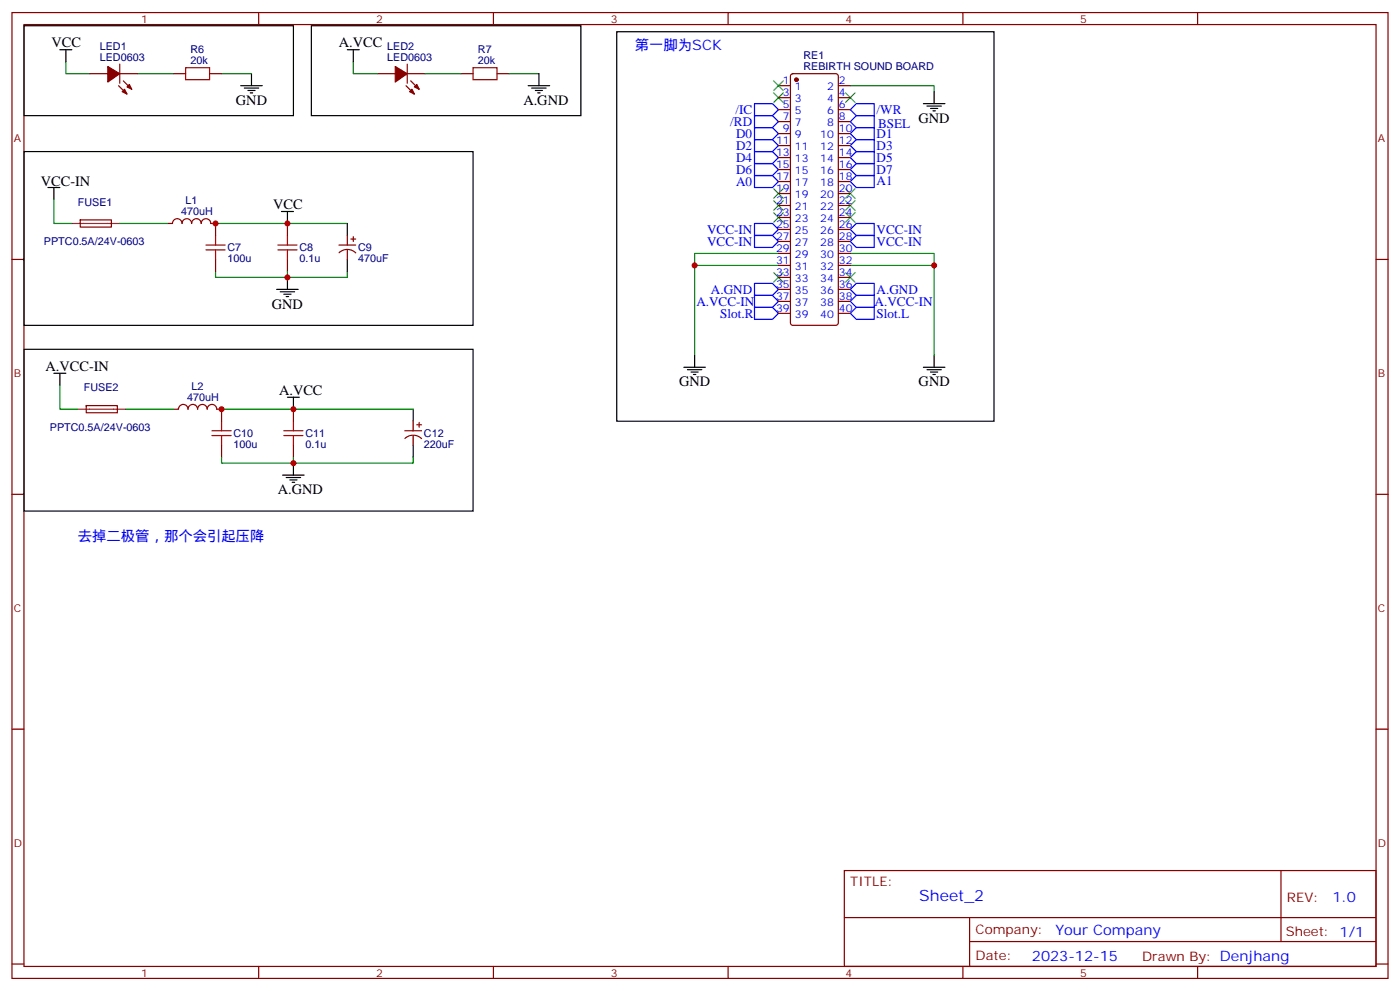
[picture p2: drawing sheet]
<svg xmlns="http://www.w3.org/2000/svg" width="412mm" height="292mm" viewBox="0 0 412 292" stroke-linecap="round" stroke-linejoin="round" font-family="sans-serif">
<g fill="none" stroke="#870000" stroke-width=".35">
<path d="M3.5 3.7h405.4v284.3h-405.4zM7.1 7.2h398.2v277.3h-398.2zM35.3 18.9v5.6M76.2 3.7v3.5M119.9 18.9v5.6M145.3 3.7v3.5M214.5 3.7v3.5M283.6 3.7v3.5M352.8 3.7v3.5M26.5 21.7h5.2M34.9 25.2l2.5 2.5M35.3 21.7h5.3"/>
<path d="M36.3 23.8l2.5 2.5M51.2 21.7h3.5M61.7 21.7h3.6M111.1 21.7h5.3M119.6 25.2l2.5 2.5M119.9 21.7h5.3M121 23.8l2.5 2.5M135.8 21.7h3.5M146.4 21.7h3.5M229.3 25.2h3.5M229.3 28.8h3.5M229.3 32.3h3.5"/>
<path d="M229.3 35.8h3.5M229.3 39.3h3.5M233.1 21.9l.4-.2h12.7l.5 .2 .2 .5v72.7l-.2 .5-.5 .2h-12.7l-.5-.3-.2-.4v-72.7zM246.9 25.2h3.6M246.9 28.8h3.6M246.9 32.3h3.6M246.9 35.8h3.6M246.9 39.3h3.6M229.3 42.9h3.5M229.3 46.4h3.5M229.3 49.9h3.5M229.3 53.4h3.5"/>
<path d="M229.3 57h3.5M246.9 42.9h3.6M246.9 46.4h3.6M246.9 49.9h3.6M246.9 53.4h3.6M246.9 57h3.6M3.5 76.4h3.6M23.6 64.7h9.2v2.1l-9.1 .1zM49.4 65.8h1.4a1.41 1.41 0 0 1 1.4-1.4 1.41 1.41 0 0 1 1.4 1.4M53.6 65.8a1.41 1.41 0 0 1 1.4-1.4 1.41 1.41 0 0 1 1.4 1.4M56.4 65.8a1.41 1.41 0 0 1 1.5-1.4 1.41 1.41 0 0 1 1.4 1.4M59.3 65.8a1.41 1.41 0 0 1 1.4-1.4 1.41 1.41 0 0 1 1.4 1.4"/>
<path d="M62.1 65.8h1.4v3.5M63.5 76.4v3.5M84.7 65.8v3.5M84.7 76.4v3.5M99.8 72.1h5M99.9 74.4a3.5 3.5 0 0 1 4.9 0M102.3 69.3v2.8M102.3 73.6v2.8M103.4 70.4h1.4M104.1 69.7v1.4M229.3 78.1h3.5M229.3 74.6h3.5"/>
<path d="M229.3 71.1h3.5M229.3 67.6h3.5M229.3 64h3.5M229.3 60.5h3.5M246.9 78.1h3.6M246.9 74.6h3.6M246.9 71.1h3.6M246.9 67.6h3.6M246.9 64h3.6M246.9 60.5h3.6M405.3 76.4h3.6M229.3 92.3h3.5"/>
<path d="M229.3 88.7h3.5M229.3 85.2h3.5M229.3 81.7h3.5M246.9 92.3h3.6M246.9 88.7h3.6M246.9 85.2h3.6M246.9 81.7h3.6M25.4 119.4h9.1l.1 2.1h-9.2zM51.2 120.5h1.4a1.41 1.41 0 0 1 1.4-1.4 1.41 1.41 0 0 1 1.4 1.4 1.41 1.41 0 0 1 1.4-1.4 1.41 1.41 0 0 1 1.4 1.4 1.41 1.41 0 0 1 1.4-1.4 1.41 1.41 0 0 1 1.4 1.4 1.41 1.41 0 0 1 1.4-1.4 1.41 1.41 0 0 1 1.5 1.4h1.4v3.5M65.3 131.1v3.5M86.4 120.5v3.5M86.4 131.1v3.5"/>
<path d="M119.2 126.8h5M119.3 129.1a3.5 3.5 0 0 1 4.9 0M121.7 124v2.8M121.7 128.2v2.9M122.8 125.1h1.4M123.5 124.4v1.4M3.5 145.5h3.6M405.3 145.5h3.6M3.5 214.7h3.6M405.3 214.7h3.6M248.7 256.3h156.6v28.2h-156.6zM377.3 256.3v20.9"/>
<path d="M248.7 270.1h156.5M285.6 277.2h119.6M285.6 270.1v14.2M3.5 283.8h3.6M76.2 284.5v3.5M145.3 284.5v3.5M214.5 284.5v3.5M283.6 284.5v3.5M352.8 284.5v3.5M405.3 283.8h3.6"/>
</g>
<g fill="none" stroke="#00f" stroke-width=".35">
<path d="M222.2 37.6h5.3l1.8 1.7-1.8 1.8h-5.3zM222.2 34h5.3l1.8 1.8-1.8 1.8h-5.3zM222.2 30.5h5.3l1.8 1.8-1.8 1.7h-5.3zM252.2 37.6h5.3v3.5h-5.3l-1.7-1.8zM252.2 30.5h5.3v3.5h-5.3l-1.7-1.7zM252.2 34h5.3v3.6h-5.3l-1.7-1.8zM222.2 51.7h5.3l1.8 1.7-1.8 1.8h-5.3zM222.2 48.2h5.3l1.8 1.7-1.8 1.8h-5.3zM222.2 44.6h5.3l1.8 1.8-1.8 1.8h-5.3zM222.2 41.1h5.3l1.8 1.8-1.8 1.7h-5.3zM252.2 51.7h5.3v3.5h-5.3l-1.7-1.8zM252.2 48.2h5.3v3.5h-5.3l-1.7-1.8z"/>
<path d="M252.2 44.6h5.3v3.6h-5.3l-1.7-1.8zM252.2 41.1h5.3v3.5h-5.3l-1.7-1.7zM222.2 69.3h5.3l1.8 1.8-1.8 1.7h-5.3zM222.2 65.8h5.3l1.8 1.8-1.8 1.7h-5.3zM252.2 69.3h5.3v3.5h-5.3l-1.7-1.7zM252.2 65.8h5.3v3.5h-5.3l-1.7-1.7zM222.2 90.5h5.3l1.8 1.8-1.8 1.7h-5.3zM222.2 87h5.3l1.8 1.7-1.8 1.8h-5.3zM222.2 83.4h5.3l1.8 1.8-1.8 1.8h-5.3zM250.5 88.7l1.7-1.7h5.3v3.5h-5.3zM250.5 92.3l1.7-1.8h5.3v3.5h-5.3zM252.2 83.4h5.3v3.6h-5.3l-1.7-1.8z"/>
</g>
<g fill="none" stroke="#000" stroke-width=".35">
<path d="M7.1 7.6h79.3v26.4h-79.3zM17.6 14.6h3.6M19.4 14.6v3.6M91.7 7.6h79.4v26.4h-79.4zM102.3 14.6h3.5M104.1 14.6v3.6M181.7 9.3h111.1v114.7h-111.1zM70.9 25.2h6.4M72 25.9h4.2M73 26.6h2.1M73.7 27.3h.7M74.1 21.7v3.5"/>
<path d="M155.6 25.2h6.3M156.6 25.9h4.3M157.7 26.6h2.1M158.4 27.3h.7M158.7 21.7v3.5M272 30.5h6.3M273 31.2h4.3M274.1 31.9h2.1M274.8 32.6h.7M275.2 27v3.5M7.1 44.6h132.2v51.2h-132.2zM14.1 55.2h3.5"/>
<path d="M15.9 55.2v3.5M82.9 62.3h3.5M84.7 62.3v3.5M102.3 65.8v3.5M102.3 76.4v3.5M81.5 85.2h6.3M82.5 85.9h4.3M83.6 86.6h2.1M84.3 87.3h.7M84.7 81.7v3.5M7.1 102.8h132.2v47.7h-132.2zM15.9 109.9h3.5"/>
<path d="M17.6 109.9v3.5M84.7 116.9h3.5M86.4 116.9v3.6M201.4 108.1h6.4M202.5 108.8h4.2M203.6 109.5h2.1M204.3 110.2h.7M204.6 104.6v3.5M272 108.1h6.3M273 108.8h4.3M274.1 109.5h2.1M274.8 110.2h.7"/>
<path d="M275.2 104.6v3.5M83.3 139.9h6.3M86.4 136.3v3.6M121.7 120.5v3.5M121.7 131.1v3.5M84.3 140.6h4.2M85.4 141.3h2.1M86.1 142h.7"/>
</g>
<g fill="none" stroke="#008700" stroke-width=".35">
<path d="M19.4 18.2v3.5h7.1M104.1 18.2v3.5h7M40.6 21.7h10.6M65.3 21.7h8.8M125.2 21.7h10.6M149.9 21.7h8.8M250.5 25.2h24.7v1.8M15.9 58.7v7.1h5.3M35.3 65.8h14.1M63.5 79.9v1.8h21.2M63.5 65.8h38.8M84.7 79.9v1.8"/>
<path d="M102.3 79.9v1.8h-17.6M204.6 78.1h24.7M229.3 74.6h-24.7v30M250.5 74.6h24.7v30M250.5 78.1h24.7M17.6 113.4v7.1h5.3M37 120.5h14.2M65.3 134.6v1.7h21.1M65.3 120.5h56.4M86.4 134.6v1.7M121.7 134.6v1.7h-35.3"/>
</g>
<g fill="none" stroke="#3c3" stroke-width=".35">
<path d="M227.9 27.3l2.8 2.9M227.9 23.8l2.8 2.8M230.7 27.3l-2.8 2.9M230.7 23.8l-2.8 2.8M249.1 27.3l2.8 2.9M251.9 27.3l-2.8 2.9M227.9 59.1l2.8 2.8M227.9 55.6l2.8 2.8M230.7 59.1l-2.8 2.8M230.7 55.6l-2.8 2.8M249.1 59.1l2.8 2.8M249.1 55.6l2.8 2.8"/>
<path d="M251.9 59.1l-2.8 2.8M251.9 55.6l-2.8 2.8M227.9 62.6l2.8 2.8M230.7 62.6l-2.8 2.8M249.1 62.6l2.8 2.8M251.9 62.6l-2.8 2.8M227.9 80.3l2.8 2.8M230.7 80.3l-2.8 2.8M249.1 80.3l2.8 2.8M251.9 80.3l-2.8 2.8"/>
</g>
<path d="M21.2 65.8h14.1M22.9 120.5h14.1" fill="none" stroke="#8c2424" stroke-width=".35"/>
<g fill="none" stroke="#a10000" stroke-width=".35">
<path d="M54.7 19.9h7v3.6h-7zM139.3 19.9h7.1v3.6h-7.1zM60.7 73.6h5.6M60.7 72.1h5.6M63.5 69.3v2.8M63.5 73.6v2.8M81.8 73.6h5.7M81.8 72.1h5.7M84.7 69.3v2.8M84.7 73.6v2.8M62.4 128.2h5.7M62.4 126.8h5.7"/>
<path d="M65.3 124v2.8M65.3 128.2v2.9M83.6 128.2h5.7M83.6 126.8h5.7M86.4 124v2.8M86.4 128.2v2.9"/>
</g>
<g fill="#870000" stroke="#870000" stroke-width=".35">
<path d="M31.7 19.6l3.6 2.1-3.6 2.5z"/>
<path d="M36.7 26.3l.7 1.4-1.4-.7z"/>
<path d="M38.1 24.9l.7 1.4-1.4-.7z"/>
<path d="M116.4 19.6l3.5 2.1-3.5 2.5z"/>
<path d="M120.6 27l.8-.7 .7 1.4z"/>
<path d="M122.8 24.9l.7 1.4-1.4-.7z"/>
<circle cx="234.6" cy="23.5" r=".53"/>
</g>
<g fill="#c00">
<circle cx="275.2" cy="78.1" r=".88"/>
<circle cx="204.6" cy="78.1" r=".88"/>
<circle cx="63.5" cy="65.8" r=".88"/>
<circle cx="65.3" cy="120.5" r=".88"/>
<circle cx="84.7" cy="65.8" r=".88"/>
<circle cx="84.7" cy="81.7" r=".88"/>
<circle cx="86.4" cy="120.5" r=".88"/>
<circle cx="86.4" cy="136.3" r=".88"/>
</g>
<text font-size="4.6" fill="#00f" x="270.8" y="265.3">Sheet_2</text>
<g font-size="4.2">
<text x="15.2" y="13.9">VCC</text>
<text x="99.8" y="13.9">A.VCC</text>
<text x="69.5" y="30.9">GND</text>
<text x="154.2" y="30.9">A.GND</text>
<text x="270.6" y="36.2">GND</text>
<text x="12" y="54.9">VCC-IN</text>
<text x="80.4" y="61.6">VCC</text>
<text x="80.1" y="90.8">GND</text>
<text x="13.4" y="109.2">A.VCC-IN</text>
<text x="200" y="113.8">GND</text>
<text x="270.6" y="113.8">GND</text>
<text x="82.2" y="116.2">A.VCC</text>
<text x="81.8" y="145.5">A.GND</text>
</g>
<g font-size="4.2" fill="#00f">
<text x="187" y="14.6">第一脚为SCK</text>
<text x="22.9" y="159.3">去掉二极管，那个会引起压降</text>
<text x="392.5" y="265.6">1.0</text>
<text x="310.9" y="275.1">Your Company</text>
<text x="304" y="282.9">2023-12-15</text>
</g>
<g font-size="3.9" fill="#00f">
<text x="216.6" y="33.5">/IC</text>
<text x="258.2" y="33.5">/WR</text>
<text x="215.1" y="37.1">/RD</text>
<text x="216.8" y="40.6">D0</text>
<text x="258.2" y="40.5">D1</text>
<text x="258.7" y="37.6">BSEL</text>
<text x="216.8" y="47.6">D4</text>
<text x="216.8" y="44">D2</text>
<text x="258.2" y="47.6">D5</text>
<text x="258.2" y="44">D3</text>
<text x="216.8" y="51.1">D6</text>
<text x="258.2" y="51.1">D7</text>
<text x="216.8" y="54.7">A0</text>
<text x="258.2" y="54.6">A1</text>
<text x="208.3" y="68.8">VCC-IN</text>
<text x="258.2" y="68.8">VCC-IN</text>
<text x="208.3" y="72.3">VCC-IN</text>
<text x="258.2" y="72.3">VCC-IN</text>
<text x="205.1" y="90">A.VCC-IN</text>
<text x="209.4" y="86.4">A.GND</text>
<text x="257.6" y="90">A.VCC-IN</text>
<text x="258.2" y="86.4">A.GND</text>
<text x="212.2" y="93.5">Slot.R</text>
<text x="258.2" y="93.6">Slot.L</text>
</g>
<g font-size="3.9" fill="#800">
<text x="250.5" y="260.9">TITLE:</text>
<text x="379.1" y="265.6">REV:</text>
<text x="287.4" y="275.1">Company:</text>
<text x="378.7" y="275.7">Sheet: 1/1</text>
<text x="287.4" y="282.8">Date:</text>
<text x="336.4" y="282.8">Drawn By: Denjhang</text>
</g>
<g font-size="3.2" fill="#800">
<text x="41.6" y="6.7">1</text>
<text x="110.8" y="6.7">2</text>
<text x="179.9" y="6.7">3</text>
<text x="249.1" y="6.7">4</text>
<text x="318.2" y="6.7">5</text>
<text x="4.1" y="41.8">A</text>
<text x="405.9" y="41.8">A</text>
<text x="4.1" y="110.9">B</text>
<text x="405.9" y="110.9">B</text>
<text x="4.1" y="180.1">C</text>
<text x="405.9" y="180.1">C</text>
<text x="4.1" y="249.2">D</text>
<text x="405.9" y="249.2">D</text>
<text x="41.6" y="287.5">1</text>
<text x="110.8" y="287.5">2</text>
<text x="179.9" y="287.5">3</text>
<text x="249.1" y="287.5">4</text>
<text x="318.2" y="287.5">5</text>
</g>
<g font-size="3.2" fill="#000080">
<text x="29.4" y="17.8">LED0603</text>
<text x="29.4" y="14.6">LED1</text>
<text x="56.1" y="15.7">R6</text>
<text x="114.1" y="17.8">LED0603</text>
<text x="114.1" y="14.6">LED2</text>
<text x="140.8" y="15.7">R7</text>
<text x="236.7" y="17.4">RE1</text>
<text x="56.1" y="18.9">20k</text>
<text x="140.8" y="18.9">20k</text>
<text x="236.7" y="20.5">REBIRTH SOUND BOARD</text>
<text x="22.9" y="60.5">FUSE1</text>
<text x="53.4" y="63.4">470uH</text>
<text x="54.6" y="60.1">L1</text>
<text x="12.9" y="72.2">PPTC0.5A/24V-0603</text>
<text x="67" y="77.2">100u</text>
<text x="67" y="74">C7</text>
<text x="88.2" y="77.1">0.1u</text>
<text x="88.2" y="74">C8</text>
<text x="105.5" y="77.2">470uF</text>
<text x="105.5" y="74">C9</text>
<text x="24.7" y="115.2">FUSE2</text>
<text x="55.1" y="118.1">470uH</text>
<text x="56.4" y="114.8">L2</text>
<text x="14.7" y="126.9">PPTC0.5A/24V-0603</text>
<text x="68.8" y="131.8">100u</text>
<text x="68.8" y="128.7">C10</text>
<text x="90" y="131.8">0.1u</text>
<text x="90" y="128.7">C11</text>
<text x="124.9" y="131.8">220uF</text>
<text x="124.9" y="128.7">C12</text>
</g>
<g font-size="3.2" fill="#00f">
<text x="230.6" y="24.9">1</text>
<text x="230.6" y="28.4">3</text>
<text x="234.1" y="26.6">1</text>
<text x="243.6" y="26.6">2</text>
<text x="247.1" y="28.4">4</text>
<text x="247.1" y="24.9">2</text>
<text x="230.6" y="31.9">5</text>
<text x="230.6" y="35.5">7</text>
<text x="234.1" y="30.2">3</text>
<text x="234.1" y="33.7">5</text>
<text x="243.6" y="33.7">6</text>
<text x="243.6" y="30.2">4</text>
<text x="247.1" y="35.5">8</text>
<text x="247.1" y="31.9">6</text>
<text x="230.6" y="39">9</text>
<text x="234.1" y="37.2">7</text>
<text x="234.1" y="40.7">9</text>
<text x="241.6" y="40.7">10</text>
<text x="243.6" y="37.2">8</text>
<text x="247.1" y="39">10</text>
<text x="228.6" y="42.5">11</text>
<text x="228.6" y="46">13</text>
<text x="234.1" y="44.3">11</text>
<text x="234.1" y="47.8">13</text>
<text x="241.6" y="47.8">14</text>
<text x="241.6" y="44.3">12</text>
<text x="247.1" y="46">14</text>
<text x="247.1" y="42.5">12</text>
<text x="228.6" y="49.6">15</text>
<text x="228.6" y="53.1">17</text>
<text x="234.1" y="51.3">15</text>
<text x="241.6" y="51.3">16</text>
<text x="247.1" y="53.1">18</text>
<text x="247.1" y="49.6">16</text>
<text x="228.6" y="56.6">19</text>
<text x="234.1" y="54.9">17</text>
<text x="234.1" y="58.4">19</text>
<text x="241.6" y="58.4">20</text>
<text x="241.6" y="54.9">18</text>
<text x="247.1" y="56.6">20</text>
<text x="228.6" y="60.1">21</text>
<text x="228.6" y="63.7">23</text>
<text x="234.1" y="61.9">21</text>
<text x="234.1" y="65.4">23</text>
<text x="241.6" y="65.4">24</text>
<text x="241.6" y="61.9">22</text>
<text x="247.1" y="63.7">24</text>
<text x="247.1" y="60.1">22</text>
<text x="228.6" y="67.2">25</text>
<text x="228.6" y="70.7">27</text>
<text x="234.1" y="69">25</text>
<text x="241.6" y="69">26</text>
<text x="247.1" y="70.7">28</text>
<text x="247.1" y="67.2">26</text>
<text x="228.6" y="74.3">29</text>
<text x="228.6" y="77.8">31</text>
<text x="234.1" y="72.5">27</text>
<text x="234.1" y="76">29</text>
<text x="241.6" y="76">30</text>
<text x="241.6" y="72.5">28</text>
<text x="247.1" y="77.8">32</text>
<text x="247.1" y="74.3">30</text>
<text x="228.6" y="81.3">33</text>
<text x="234.1" y="79.6">31</text>
<text x="234.1" y="83.1">33</text>
<text x="241.6" y="83.1">34</text>
<text x="241.6" y="79.6">32</text>
<text x="247.1" y="81.3">34</text>
<text x="228.6" y="84.8">35</text>
<text x="228.6" y="88.4">37</text>
<text x="234.1" y="86.6">35</text>
<text x="241.6" y="86.6">36</text>
<text x="247.1" y="88.4">38</text>
<text x="247.1" y="84.8">36</text>
<text x="228.6" y="91.9">39</text>
<text x="234.1" y="90.1">37</text>
<text x="234.1" y="93.7">39</text>
<text x="241.6" y="93.7">40</text>
<text x="241.6" y="90.1">38</text>
<text x="247.1" y="91.9">40</text>
</g>
</svg>
